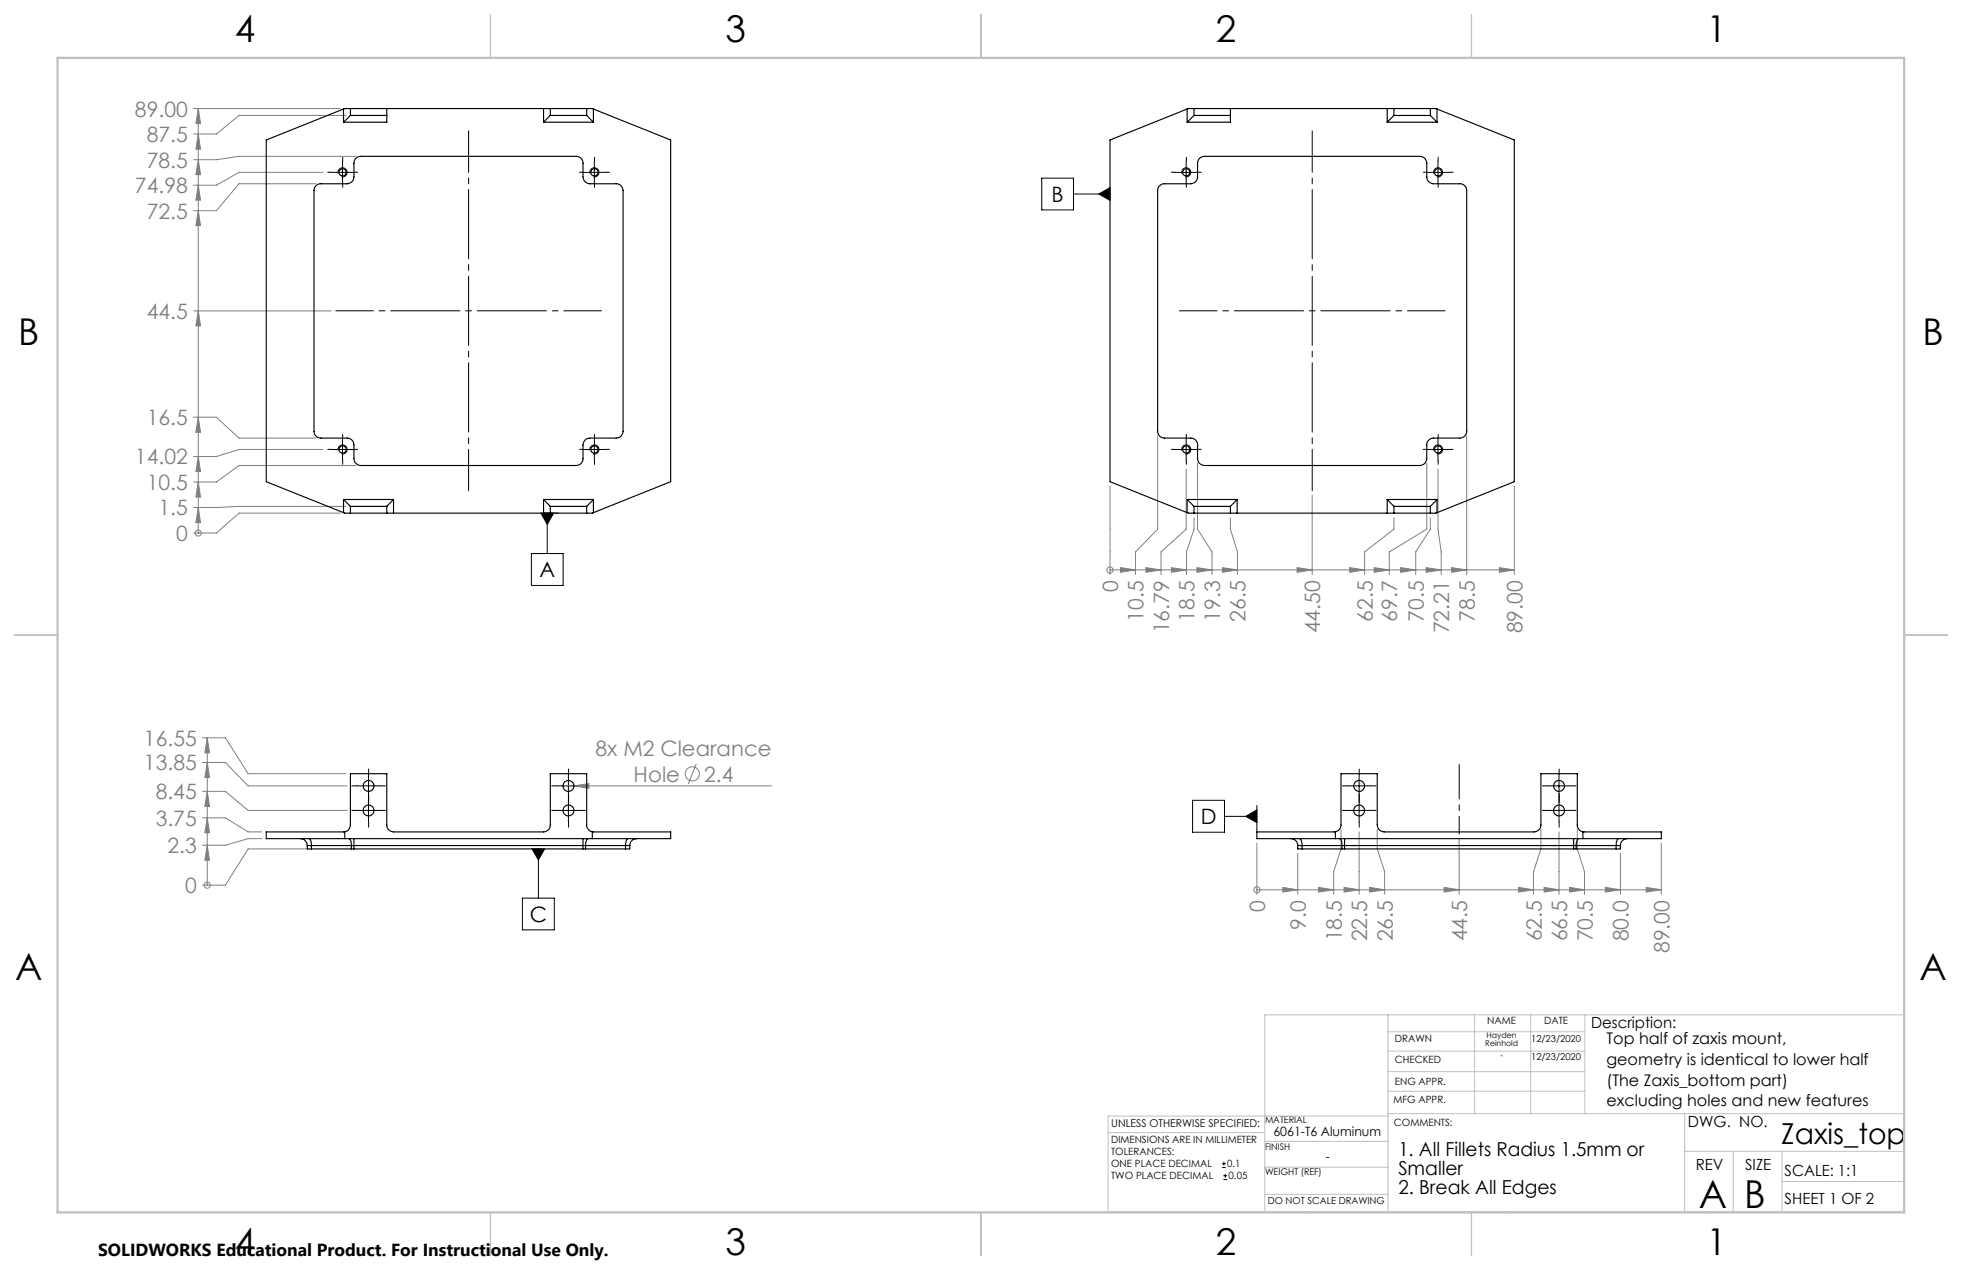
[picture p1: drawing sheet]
<svg xmlns="http://www.w3.org/2000/svg" width="432mm" height="279mm" viewBox="0 0 432 279" stroke-linecap="round" stroke-linejoin="round" font-family="sans-serif">
<g fill="none" stroke="#808080" stroke-width=".22">
<path d="M42.6 23.9h32.3M43.6 35.1l.5 3.3h-1zM43.6 29.5l.5 3.3h-1zM43.6 23.9l.5 3.3h-1zM43.6 23.9v93.4M71.1 37.9h-18.5l-5 2.8h-5M76.1 25.4h-23.5l-5 4.1h-5M78.4 34.4h-25.8l-5 .7h-5M43.6 46.4l.5 3.2h-1zM43.6 40.7l.5 3.3h-1zM69.6 40.4h-17l-5 6h-5M42.6 68.4h30.3"/>
<path d="M43.6 68.4l.5 3.3h-1zM42.6 91.8h5l5 4.6h17M43.6 91.8l.5 3.3h-1zM71.1 98.9h-18.5l-5 1.5h-5M254.8 95.9v20.5l-4.9 5v5M322.8 95.9v30.5M43.6 111.7l.5 3.3h-1zM43.6 106l.5 3.4h-1zM43.6 100.4l.5 3.4h-1zM43.6 117.3h.1M74.9 112.9h-22.3l-5 4.4h-5M76.1 111.4h-23.5l-5 .3h-5"/>
<path d="M78.4 102.4h-25.8l-5 3.6h-5M244.3 107v19.4M261.1 103.2v13.2l-5.6 5v5M262.8 113.9v2.5l-1.7 5v5M263.6 101.9v14.5l3.1 5v5M270.8 113.9v2.5l1.5 5v5M288.8 109v17.4M306.8 113.9v2.5l-6.5 5v5M314 101.9v14.5l-8.2 5v5M314.8 113.9v2.5l-3.2 5v5M316.5 103.2v13.2l.7 5v5M333.3 107v19.4"/>
<path d="M244.3 125.4h.1M244.3 125.4h89M246.6 124.9l3.3 .5-3.3 .5zM252.2 124.9l3.3 .5-3.3 .5zM257.8 124.9l3.3 .5-3.3 .5zM263.4 124.9l3.3 .5-3.3 .5zM269 124.9l3.3 .5-3.3 .5zM285.5 124.9l3.3 .5-3.3 .5zM297 124.9l3.3 .5-3.3 .5zM302.4 124.9l3.4 .5-3.4 .5zM308.3 124.9l3.3 .5-3.3 .5zM313.9 124.9l3.3 .5-3.3 .5z"/>
<path d="M319.5 124.9l3.3 .5-3.3 .5zM330 124.9l3.3 .5-3.3 .5zM44.6 179.9h5l5 3.1h3M44.6 174.1h5l5 4.2h21.8M44.6 167.7h5l5 5.2h21.8M44.6 162.3h5l5 7.9h21.5M45.6 179.9l.5 3.3h-1zM45.6 174.1l.5 3.3h-1zM45.6 167.7l.5 3.3h-1zM45.6 162.3l.5 3.3h-1zM45.6 162.3v32.4M123.9 172.9h45.9"/>
<path d="M126.3 172.9l3.3-.5v1zM153.2 168l-1.7 4.5M45.6 185.9l.5 3.4h-1zM45.6 194.7h.1M57.6 184.5h-3l-5 1.4h-5M67.6 186.8h-13l-5 7.9h-5M276.6 195.8h.1M276.6 185.5v11.2M276.6 195.8h89M282.3 195.2l3.3 .6-3.3 .5zM285.6 187.7v9M290.2 195.2l3.3 .6-3.3 .5z"/>
<path d="M295.1 182.5v4.3l-1.6 5v4.9M295.8 195.2l3.3 .6-3.3 .5zM299.1 183v13.7M301.4 195.2l3.3 .6-3.3 .5zM303.1 182.5v4.3l1.6 5v4.9M317.8 195.2l3.3 .6-3.3 .5zM321.1 184.5v12.2M334.2 195.2l3.3 .6-3.3 .5zM339.1 182.5v4.3l-1.6 5v4.9M339.8 195.2l3.3 .6-3.3 .5zM343.1 183v13.7M345.4 195.2l3.3 .6-3.3 .5z"/>
<path d="M347.1 182.5v4.3l1.6 5v4.9M353.3 195.2l3.3 .6-3.3 .5zM356.6 187.7v9M362.3 195.2l3.3 .6-3.3 .5zM365.6 185.5v11.2"/>
<circle cx="43.6" cy="117.3" r=".68"/>
<circle cx="244.3" cy="125.4" r=".68"/>
<circle cx="152.4" cy="170.3" r="1.56"/>
<circle cx="45.6" cy="194.8" r=".68"/>
<circle cx="276.6" cy="195.7" r=".67"/>
</g>
<g fill="none" stroke="#000" stroke-width=".22">
<path d="M72.9 37.9h5M74.4 38.2a.99 .99 0 0 1 .9-1.3 .99 .99 0 0 1 1.1 1.1 .99 .99 0 0 1-1.3 .9M75.4 35.4v5M128.3 37.9h5M129.9 38.2a.99 .99 0 0 1 .8-1.3 .99 .99 0 0 1 1.1 1.1 .99 .99 0 0 1-1.2 .9M130.8 35.4v5M229.3 39.2h7v7h-7zM258.6 37.9h5M260.1 38.2a.99 .99 0 0 1 .9-1.3 .99 .99 0 0 1 1 1.1 .99 .99 0 0 1-1.2 .9M261.1 35.4v5M314 37.9h5M315.5 38.2a1 1 0 0 1 .9-1.3 1 1 0 0 1 1.1 1.1 1 1 0 0 1-1.3 .9"/>
<path d="M316.5 35.4v5M236.3 42.7h8M241.8 42.7l2.5-1.4v2.8zM72.9 98.9h5M74.4 99.1a.99 .99 0 0 1 .9-1.2 .99 .99 0 0 1 1.1 1.1 .99 .99 0 0 1-1.3 .8M75.4 96.4v5M128.3 98.9h5M129.9 99.1a.99 .99 0 0 1 .8-1.2 .99 .99 0 0 1 1.1 1.1 .99 .99 0 0 1-1.2 .8M130.8 96.4v5M258.6 98.9h5M260.1 99.1a.99 .99 0 0 1 .9-1.2 .99 .99 0 0 1 1 1.1 .99 .99 0 0 1-1.2 .8M261.1 96.4v5"/>
<path d="M314 98.9h5M315.5 99.1a1 1 0 0 1 .9-1.2 1 1 0 0 1 1.1 1.1 1 1 0 0 1-1.3 .8M316.5 96.4v5M119 112.9h2.8l-1.4 2.5zM119.6 112.9h3.2M120.4 112.9v8.9M116.9 121.8h7v7h-7zM78.6 178.3h5M78.6 172.9h5M81.1 170.4v5M81.1 175.8v5M122.6 178.3h5"/>
<path d="M122.6 172.9h5M125.1 170.4v5M125.1 175.8v5M262.5 176.1h7v7h-7zM269.5 179.6h7.1M274.2 179.6l2.4-1.4v2.8zM276.6 177.2v5.8M296.6 178.3h5M296.6 172.9h5M299.1 170.4v5M299.1 175.8v5M340.6 178.3h5"/>
<path d="M340.6 172.9h5M343.1 170.4v5M343.1 175.8v5M115 197.6h7v7h-7zM117.1 186.8h2.8l-1.4 2.4zM118.5 186.8v10.8M269 256.9h.8M269 256h.8M269.2 259.5h.9M269.2 258.7h.9M269.3 255.6v.8M269.7 258.3v.8"/>
</g>
<g fill="none" stroke="#000" stroke-width=".22" stroke-dasharray="15.2 1.3 1.3 1.3">
<path d="M72.9 37.9h-.8M75.4 35.4v-.8M77.9 37.9h.8M128.3 37.9h-.8M130.8 35.4v-.8M133.3 37.9h.8M258.6 37.9h-.8M261.1 35.4v-.8M263.6 37.9h.8M314 37.9h-.8M316.5 35.4v-.8M319 37.9h.8"/>
<path d="M75.4 40.4v.8M130.8 40.4v.8M261.1 40.4v.8M316.5 40.4v.8M72.9 98.9h-.8M75.4 96.4v-.8M77.9 98.9h.8M128.3 98.9h-.8M130.8 96.4v-.8M133.3 98.9h.8M258.6 98.9h-.8M261.1 96.4v-.8"/>
<path d="M263.6 98.9h.8M314 98.9h-.8M316.5 96.4v-.8M319 98.9h.8M75.4 101.4v.8M130.8 101.4v.8M261.1 101.4v.8M316.5 101.4v.8M78.6 172.9h-1.2M78.6 178.3h-1.2M81.1 170.4v-1.2M81.1 175.4v1.2"/>
<path d="M81.1 175.8v-1.2M83.6 172.9h1.2M83.6 178.3h1.2M122.6 178.3h-1.2M122.6 172.9h-1.2M125.1 175.8v-1.2M125.1 170.4v-1.2M125.1 175.4v1.2M127.6 178.3h1.2M127.6 172.9h1.2M296.6 172.9h-1.2M296.6 178.3h-1.2"/>
<path d="M299.1 170.4v-1.2M299.1 175.4v1.2M299.1 175.8v-1.2M301.6 172.9h1.2M301.6 178.3h1.2M340.6 178.3h-1.2M340.6 172.9h-1.2M343.1 175.8v-1.2M343.1 170.4v-1.2M343.1 175.4v1.2M345.6 178.3h1.2M345.6 172.9h1.2"/>
<path d="M81.1 180.8v1.2M125.1 180.8v1.2M299.1 180.8v1.2M343.1 180.8v1.2"/>
</g>
<path d="M103.1 108v-79.2M288.8 108v-79.2" fill="none" stroke="#000" stroke-width=".22" stroke-dasharray="15.2 1.3 1.3 1.3" stroke-dashoffset="6.1"/>
<path d="M132.4 68.4h-58.5M318 68.4h-58.4" fill="none" stroke="#000" stroke-width=".22" stroke-dasharray="15.2 1.3 1.3 1.3" stroke-dashoffset="7"/>
<path d="M321.1 168.2v15.3" fill="none" stroke="#000" stroke-width=".22" stroke-dasharray="15.2 1.3 1.3 1.3" stroke-dashoffset="7.6"/>
<path d="M418.9 223.3v43.3" fill="none" stroke="#c0c0c0" stroke-width=".22" stroke-dasharray="15.2 1.3 1.3 1.3" stroke-dashoffset="5"/>
<g fill="none" stroke="#c0c0c0" stroke-width=".22">
<path d="M305.5 223.3v43.3M305.5 235.8h43.3M305.5 231.2h43.3M305.5 227h43.3M324.5 223.3v21.7M336.9 223.3v21.7M348.8 223.3v21.7M243.9 249.2h34.4M278.3 256.8h27.2M278.3 251.1h27.3M305.5 245h113.4M305.5 240.1h43.3"/>
<path d="M305.5 245.5h-61.6v21.1h175M370.8 245v21.6M370.8 253.3h48.1M381.5 253.3v13.3M392.2 259.9h26.7M392.2 253.3v13.3M278.3 262.7h27.2M418.9 265.1v-41.8h-140.6v43.3"/>
</g>
<path d="M108 3.2v9.5M215.9 3.2v9.5M323.8 3.2v9.5M3.1 139.7h9.6M419.1 139.7h9.5M108 266.7v9.6M215.9 266.7v9.6M323.8 266.7v9.6" fill="none" stroke="#c0c0c0" stroke-width=".25"/>
<path d="M12.7 12.7h406.4v254h-406.4z" fill="none" stroke="#c0c0c0" stroke-width=".5"/>
<path d="M117.1 186.8l1.4 2.4 1.4-2.4zM274.2 179.6l2.4 1.4v-2.8z" fill="#000"/>
<g fill="#808080">
<path d="M126.3 172.9l3.3-.5v1z"/>
<path d="M45.6 185.9l.5 3.4h-1zM45.6 179.9l.5 3.3h-1zM45.6 174.1l.5 3.3h-1zM45.6 167.7l.5 3.3h-1zM45.6 162.3l.5 3.3h-1zM43.6 111.7l.5 3.3h-1zM43.6 106l.5 3.4h-1zM43.6 100.4l.5 3.4h-1zM43.6 91.8l.5 3.3h-1zM43.6 46.4l.5 3.2h-1zM43.6 40.7l.5 3.3h-1zM43.6 35.1l.5 3.3h-1zM43.6 29.5l.5 3.3h-1zM43.6 23.9l.5 3.3h-1zM43.6 68.4l.5 3.3h-1z"/>
<path d="M246.6 124.9l3.3 .5-3.3 .5zM252.2 124.9l3.3 .5-3.3 .5zM263.4 124.9l3.3 .5-3.3 .5zM257.8 124.9l3.3 .5-3.3 .5zM269 124.9l3.3 .5-3.3 .5zM285.5 124.9l3.3 .5-3.3 .5zM297 124.9l3.3 .5-3.3 .5zM302.4 124.9l3.4 .5-3.4 .5zM308.3 124.9l3.3 .5-3.3 .5zM313.9 124.9l3.3 .5-3.3 .5zM319.5 124.9l3.3 .5-3.3 .5zM330 124.9l3.3 .5-3.3 .5zM282.3 195.2l3.3 .6-3.3 .5zM290.2 195.2l3.3 .6-3.3 .5zM295.8 195.2l3.3 .6-3.3 .5zM301.4 195.2l3.3 .6-3.3 .5zM334.2 195.2l3.3 .6-3.3 .5zM339.8 195.2l3.3 .6-3.3 .5zM345.4 195.2l3.3 .6-3.3 .5zM353.3 195.2l3.3 .6-3.3 .5zM362.3 195.2l3.3 .6-3.3 .5zM317.8 195.2l3.3 .6-3.3 .5z"/>
</g>
<path d="M119 112.9l1.4 2.5 1.4-2.5zM241.8 42.7l2.5 1.4v-2.8z" fill="#000"/>
<g fill="none" stroke="#000" stroke-width=".25">
<path d="M75.6 24l-17 6.8v75.2l17 6.8M75.6 24v2.9M77.1 23.9l-1.5 .1M77.1 25.4l-1.5 1.5M77.1 23.9v1.5M77.1 25.4h8M77.1 23.9h42.5M85.1 25.4v1.5h-9.5M85.1 23.9v1.5M119.6 23.9h1.5M119.6 23.9v3M119.6 26.9h11"/>
<path d="M121.1 25.4l-1.5 1.5M121.1 23.9v1.5M121.1 25.4h8M121.1 23.9h8M129.1 23.9l1.5 .1M129.1 25.4l1.5 1.5M129.1 23.9v1.5M130.6 24l17 6.8v75.2l-17 6.8M130.6 24v2.9M261.3 24v2.9M261.3 24l-17 6.8v75.2l17 6.8M262.8 23.9l-1.5 .1"/>
<path d="M262.8 25.4l-1.5 1.5M262.8 25.4h8M262.8 23.9h42.5M262.8 23.9v1.5M270.8 25.4v1.5h-9.5M270.8 23.9v1.5M305.3 23.9h1.5M305.3 26.9h11M305.3 23.9v3M306.8 25.4l-1.5 1.5M306.8 25.4h8M306.8 23.9h8"/>
<path d="M306.8 23.9v1.5M314.8 23.9l1.5 .1M314.8 25.4l1.5 1.5M314.8 23.9v1.5M316.3 24v2.9M316.3 24l17 6.8v75.2l-17 6.8M69.4 41.1l.9-.7h6.1a1.51 1.51 0 0 0 1.5-1.5v-3a1.51 1.51 0 0 1 1.5-1.5h47.4a1.45 1.45 0 0 1 1.5 1.5v3a1.57 1.57 0 0 0 1.5 1.5h5.8a1.51 1.51 0 0 1 1.5 1.5v53a1.51 1.51 0 0 1-1.5 1.5h-5.8a1.57 1.57 0 0 0-1.5 1.5v3a1.51 1.51 0 0 1-1.5 1.5h-47.4a1.57 1.57 0 0 1-1.5-1.5v-3a1.51 1.51 0 0 0-1.5-1.5h-5.8a1.51 1.51 0 0 1-1.5-1.5v-53zM255.2 40.9l.8-.5h6.1a1.51 1.51 0 0 0 1.5-1.5v-3a1.51 1.51 0 0 1 1.5-1.5h47.4a1.51 1.51 0 0 1 1.5 1.5v3a1.51 1.51 0 0 0 1.5 1.5h5.8a1.51 1.51 0 0 1 1.5 1.5v53a1.51 1.51 0 0 1-1.5 1.5h-5.8a1.51 1.51 0 0 0-1.5 1.5v3a1.57 1.57 0 0 1-1.5 1.5h-47.4a1.57 1.57 0 0 1-1.5-1.5v-3a1.51 1.51 0 0 0-1.5-1.5h-5.8a1.51 1.51 0 0 1-1.5-1.5v-53l.1-.6zM75.6 112.8l1.5 .1M75.6 109.9l1.5 1.5M75.6 109.9v2.9M75.6 109.9h11"/>
<path d="M77.1 111.4v1.5M77.1 111.4h8M77.1 112.9h8M85.1 112.9h1.5M85.1 111.4v1.5M86.6 109.9l-1.5 1.5M86.6 112.9h33M86.6 109.9v3M119.6 109.9l1.5 1.5M119.6 112.9h1.5M119.6 109.9v3M119.6 109.9h11"/>
<path d="M121.1 111.4v1.5M121.1 111.4h8M121.1 112.9h8M129.1 111.4v1.5M130.6 109.9l-1.5 1.5M130.6 112.8l-1.5 .1M130.6 109.9v2.9M261.3 109.9l1.5 1.5M261.3 112.8l1.5 .1M261.3 109.9h11M261.3 109.9v2.9M262.8 111.4h8"/>
<path d="M262.8 112.9h8M262.8 111.4v1.5M270.8 112.9h1.5M270.8 111.4v1.5M272.3 109.9l-1.5 1.5M272.3 112.9h33M272.3 109.9v3M305.3 109.9l1.5 1.5M305.3 112.9h1.5M305.3 109.9h11M305.3 109.9v3M306.8 111.4h8"/>
<path d="M306.8 112.9h8M306.8 111.4v1.5M314.8 111.4v1.5M316.3 109.9l-1.5 1.5M316.3 112.8l-1.5 .1M316.3 109.9v2.9M66.1 184.5a1.57 1.57 0 0 1 1.5 1.5M67.6 186h.9M67.6 186v.8h.9M68 184.5a1.41 1.41 0 0 1 .5 1.5M68.5 186h8.8M68.5 186.8h8.8"/>
<path d="M68.5 186v.8M75.9 183h-17.3v1.5h89v-1.5h-17.2M75.9 183a1.54 1.54 0 0 0 1.2-1.5v-11.3h8v11.3a1.51 1.51 0 0 0 1.5 1.5h33a1.51 1.51 0 0 0 1.5-1.5v-11.3h8v11.3a1.54 1.54 0 0 0 1.3 1.5M75.9 183v1.5M76.8 184.5a1.49 1.49 0 0 1 .5 1.5M77.3 186h.6M77.3 186.8h.6M77.3 186v.8M77.9 184.5v1.5M77.9 186h50.4M77.9 186v.8M77.9 186.8h50.4"/>
<path d="M128.3 184.5v1.5M128.3 186h.6M128.3 186.8h.6M128.3 186v.8M128.9 186h8.8M128.9 186.8h8.8M128.9 186v.8M129.4 184.5a1.58 1.58 0 0 0-.5 1.5M130.4 183v1.5M137.7 186h.9M137.7 186v.8M138.2 184.5a1.58 1.58 0 0 0-.5 1.5"/>
<path d="M138.6 186v.8h-.9M140.1 184.5a1.57 1.57 0 0 0-1.5 1.5M284.1 184.5a1.51 1.51 0 0 1 1.5 1.5M285.6 186h1M285.6 186v.8h1M286 184.5a1.58 1.58 0 0 1 .6 1.5M286.6 186h8.7M286.6 186.8h8.7M286.6 186v.8M293.9 183h-17.3v1.5h89v-1.5h-17.2M293.9 183a1.54 1.54 0 0 0 1.2-1.5v-11.3h8v11.3a1.57 1.57 0 0 0 1.5 1.5h33a1.57 1.57 0 0 0 1.5-1.5v-11.3h8v11.3a1.54 1.54 0 0 0 1.3 1.5M293.9 183v1.5"/>
<path d="M294.8 184.5a1.41 1.41 0 0 1 .5 1.5M295.3 186h.6M295.3 186.8h.6M295.3 186v.8M295.9 184.5v1.5M295.9 186h50.4M295.9 186.8h50.4M295.9 186v.8M346.3 184.5v1.5M346.3 186h.6M346.3 186.8h.6M346.3 186v.8"/>
<path d="M346.9 186h8.8M346.9 186.8h8.8M346.9 186v.8M347.5 184.5a1.58 1.58 0 0 0-.6 1.5M348.4 183v1.5M355.7 186h.9M355.7 186v.8M356.2 184.5a1.58 1.58 0 0 0-.5 1.5M356.6 186v.8h-.9M358.1 184.5a1.51 1.51 0 0 0-1.5 1.5"/>
<circle cx="75.4" cy="37.9" r=".79"/>
<circle cx="130.8" cy="37.9" r=".79"/>
<circle cx="261.1" cy="37.9" r=".79"/>
<circle cx="316.5" cy="37.9" r=".79"/>
<circle cx="75.4" cy="98.9" r=".8"/>
<circle cx="130.8" cy="98.9" r=".8"/>
<circle cx="261.1" cy="98.9" r=".8"/>
<circle cx="316.5" cy="98.9" r=".8"/>
<circle cx="81.1" cy="178.3" r="1.2"/>
<circle cx="81.1" cy="172.9" r="1.2"/>
<circle cx="125.1" cy="172.9" r="1.2"/>
<circle cx="125.1" cy="178.3" r="1.2"/>
<circle cx="299.1" cy="178.3" r="1.2"/>
<circle cx="299.1" cy="172.9" r="1.2"/>
<circle cx="343.1" cy="172.9" r="1.2"/>
<circle cx="343.1" cy="178.3" r="1.2"/>
</g>
<g font-size="8.5">
<text x="373.9" y="265.7">A</text>
<text x="383.8" y="265.7">B</text>
</g>
<g font-size="8.1">
<text x="51.7" y="9.3">4</text>
<text x="159.7" y="9.3">3</text>
<text x="267.6" y="9.3">2</text>
<text x="375.6" y="9.3">1</text>
<text x="4" y="76">B</text>
<text x="423.1" y="76">B</text>
<text x="3.3" y="215.7">A</text>
<text x="422.4" y="215.7">A</text>
<text x="51.7" y="276">4</text>
<text x="159.7" y="276">3</text>
<text x="267.6" y="276">2</text>
<text x="375.6" y="276">1</text>
</g>
<text font-size="6.3" x="392" y="251.8">Zaxis_top</text>
<g font-size="4.7" fill="#808080">
<text x="29.7" y="25.6">89.00</text>
<text x="32.3" y="31.2">87.5</text>
<text x="32.3" y="36.9">78.5</text>
<text x="29.7" y="42.5">74.98</text>
<text x="32.3" y="48.1">72.5</text>
<text x="32.3" y="70.1">44.5</text>
<text x="32.3" y="93.5">16.5</text>
<text x="29.7" y="102.2">14.02</text>
<text x="32.3" y="107.8">10.5</text>
<text x="34.9" y="113.4">1.5</text>
<text x="38.8" y="119">0</text>
<text x="246.1" y="130.3" transform="rotate(-90 246.1 130.3)">0</text>
<text x="251.7" y="136.7" transform="rotate(-90 251.7 136.7)">10.5</text>
<text x="262.9" y="136.7" transform="rotate(-90 262.9 136.7)">18.5</text>
<text x="268.5" y="136.7" transform="rotate(-90 268.5 136.7)">19.3</text>
<text x="274.1" y="136.7" transform="rotate(-90 274.1 136.7)">26.5</text>
<text x="302.1" y="136.7" transform="rotate(-90 302.1 136.7)">62.5</text>
<text x="307.5" y="136.7" transform="rotate(-90 307.5 136.7)">69.7</text>
<text x="313.3" y="136.7" transform="rotate(-90 313.3 136.7)">70.5</text>
<text x="324.6" y="136.7" transform="rotate(-90 324.6 136.7)">78.5</text>
<text x="257.3" y="139.3" transform="rotate(-90 257.3 139.3)">16.79</text>
<text x="290.6" y="139.3" transform="rotate(-90 290.6 139.3)">44.50</text>
<text x="319" y="139.3" transform="rotate(-90 319 139.3)">72.21</text>
<text x="335.1" y="139.3" transform="rotate(-90 335.1 139.3)">89.00</text>
<text x="31.7" y="164.1">16.55</text>
<text x="131.1" y="166.4">8x M2 Clearance</text>
<text x="31.7" y="169.5">13.85</text>
<text x="139.5" y="172">Hole</text>
<text x="154.9" y="171.9">2.4</text>
<text x="34.3" y="175.9">8.45</text>
<text x="34.3" y="181.7">3.75</text>
<text x="36.9" y="187.7">2.3</text>
<text x="40.7" y="196.5">0</text>
<text x="278.4" y="200.6" transform="rotate(-90 278.4 200.6)">0</text>
<text x="287.4" y="204.5" transform="rotate(-90 287.4 204.5)">9.0</text>
<text x="295.3" y="207.1" transform="rotate(-90 295.3 207.1)">18.5</text>
<text x="300.9" y="207.1" transform="rotate(-90 300.9 207.1)">22.5</text>
<text x="306.5" y="207.1" transform="rotate(-90 306.5 207.1)">26.5</text>
<text x="322.9" y="207.1" transform="rotate(-90 322.9 207.1)">44.5</text>
<text x="339.3" y="207.1" transform="rotate(-90 339.3 207.1)">62.5</text>
<text x="344.9" y="207.1" transform="rotate(-90 344.9 207.1)">66.5</text>
<text x="350.5" y="207.1" transform="rotate(-90 350.5 207.1)">70.5</text>
<text x="358.4" y="207.1" transform="rotate(-90 358.4 207.1)">80.0</text>
<text x="367.4" y="209.7" transform="rotate(-90 367.4 209.7)">89.00</text>
</g>
<g font-size="4.7">
<text x="231.5" y="44.4">B</text>
<text x="118.7" y="127">A</text>
<text x="264.3" y="181.3">D</text>
<text x="116.6" y="202.8">C</text>
</g>
<g font-size="4.2">
<text x="307.7" y="254.3">1. All Fillets Radius 1.5mm or</text>
<text x="307.7" y="258.5">Smaller</text>
<text x="307.7" y="262.7">2. Break All Edges</text>
</g>
<text font-size="3.8" x="21.6" y="276.3">SOLIDWORKS Educational Product. For Instructional Use Only.</text>
<g font-size="3.5">
<text x="353.6" y="229.8">Top half of zaxis mount,</text>
<text x="353.6" y="234.3">geometry is identical to lower half</text>
<text x="353.6" y="238.8">(The Zaxis_bottom part)</text>
<text x="353.6" y="243.4">excluding holes and new features</text>
</g>
<g font-size="3.4">
<text x="350.2" y="226.2">Description:</text>
<text x="371.5" y="247.9">DWG. NO.</text>
<text x="373.2" y="257.5">REV</text>
<text x="384.1" y="257.5">SIZE</text>
<text x="392.8" y="258.7">SCALE: 1:1</text>
<text x="392.8" y="264.9">SHEET 1 OF 2</text>
</g>
<g font-size="2.8">
<text x="280.2" y="250">6061-T6 Aluminum</text>
<text x="291.7" y="255.5">-</text>
</g>
<text font-size="2.4" x="244.5" y="247.8">UNLESS OTHERWISE SPECIFIED:</text>
<g font-size="2.2">
<text x="327.3" y="225.4">NAME</text>
<text x="339.8" y="225.4">DATE</text>
<text x="307" y="233.8">CHECKED</text>
<text x="307" y="229.3">DRAWN</text>
<text x="307" y="238.6">ENG APPR.</text>
<text x="306.7" y="242.7">MFG APPR.</text>
<text x="244.5" y="251.5">DIMENSIONS ARE IN MILLIMETER</text>
<text x="306.8" y="247.7">COMMENTS:</text>
<text x="244.5" y="254.2">TOLERANCES:</text>
<text x="244.5" y="256.8">ONE PLACE DECIMAL</text>
<text x="270.1" y="256.8">0.1</text>
<text x="244.5" y="259.5">TWO PLACE DECIMAL</text>
<text x="270.4" y="259.5">0.05</text>
</g>
<g font-size="2.1">
<text x="337" y="229.3">12/23/2020</text>
<text x="337" y="233.1">12/23/2020</text>
<text x="279" y="264.9">DO NOT SCALE DRAWING</text>
</g>
<g font-size="2">
<text x="278.4" y="247.1">MATERIAL</text>
<text x="278.4" y="253">FINISH</text>
<text x="278.4" y="258.5">WEIGHT (REF)</text>
</g>
<g font-size="1.8">
<text x="326.9" y="230">Reinhold</text>
<text x="327.2" y="228.3">Hayden</text>
<text x="330.2" y="232.9">-</text>
</g>
</svg>
